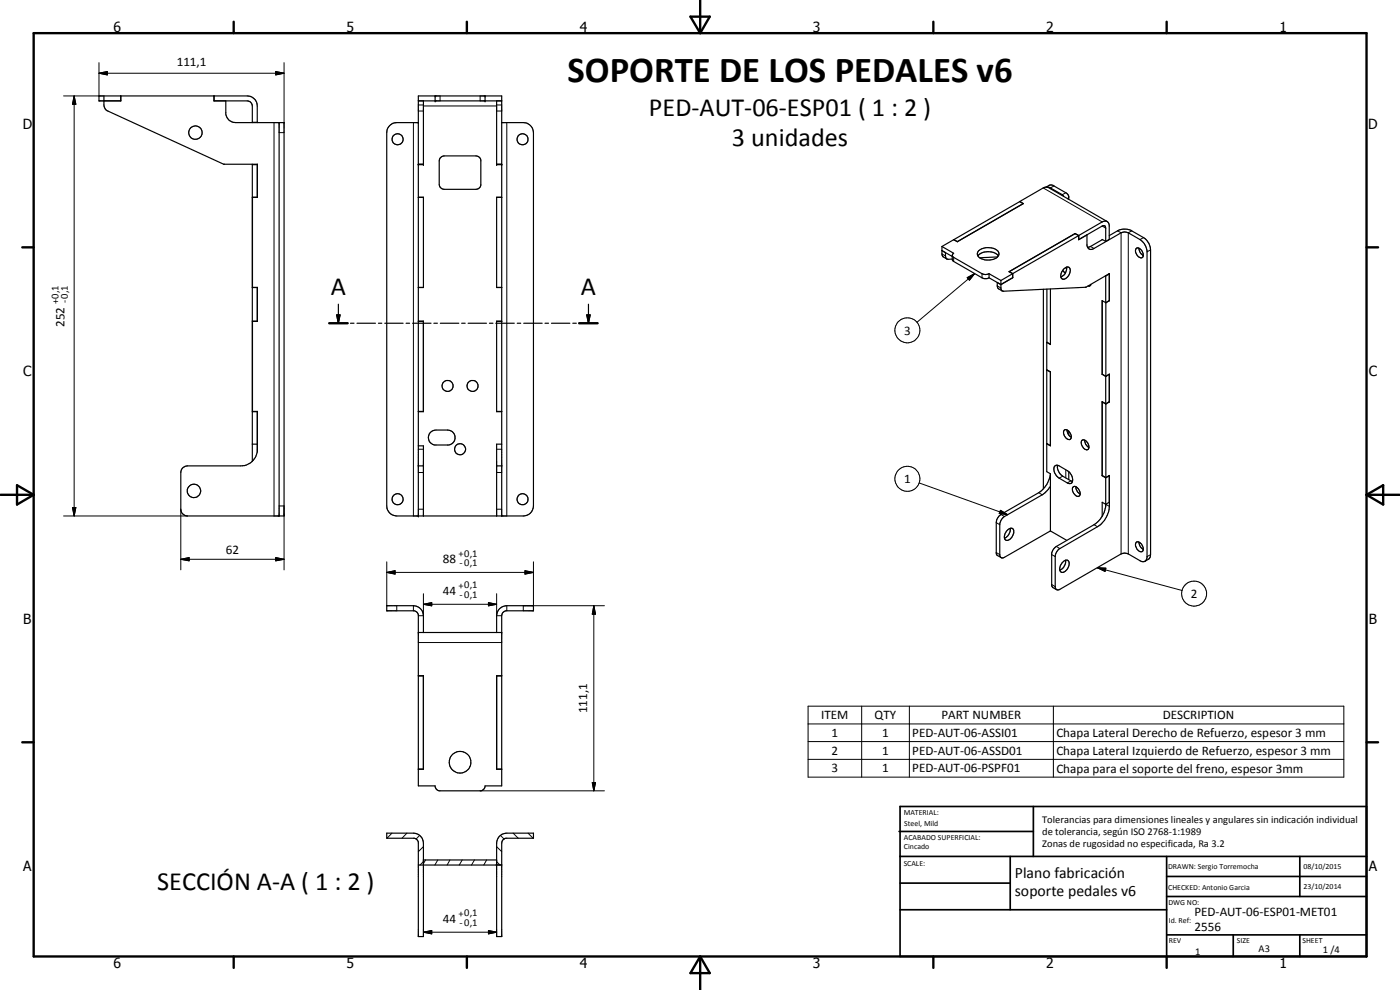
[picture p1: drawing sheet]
<svg xmlns="http://www.w3.org/2000/svg" width="420mm" height="297mm" viewBox="0 0 420 297" stroke-linecap="round" stroke-linejoin="round" font-family="sans-serif">
<g fill="none" stroke="#000" stroke-width=".35">
<path d="M31.2 28.8v3l.9 1.4 35 16.1h10.1v9.9h-1.5M36.2 28.8l.1 1.5h-6.6v-1.5h44.5a3 3 0 0 1 3 3v5M64.2 28.8v1.5h10a1.6 1.6 0 0 1 1.5 1.5v5M67.8 30.3v3.9a2.93 2.93 0 0 0 3 2.6h14.4v118h-29a2.09 2.09 0 0 1-1.9-2v-11a2 2 0 0 1 1.9-2h16.1a5 5 0 0 0 4.9-4.5v-11.9h-1.4v-27h1.4v-10.2h-1.4v-27M75.7 36.7h1.5M83.8 36.8v118M125.5 36.8h-6.4a3 3 0 0 0-3 3v112a3 3 0 0 0 3 3h37.9a3 3 0 0 0 3.1-3v-112a3 3 0 0 0-3.1-3h-6.4M125.5 30.3h25.1M127.1 30.3v19.1h-1.6M130.6 28.8v1.5M145.6 28.8v1.5M149 30.3v19.1h1.6"/>
<path d="M75.7 49.4h1.5M75.7 49.3v89.1M77.2 49.3v9.9M125.5 59.2h1.6v27.1h-1.6M125.5 49.3h1.6M132.1 47.5l.4-.5 .8-.2h9.5l.9 .2 .6 1v7.6l-.2 .5-.4 .5-.9 .2h-9.5l-.8-.2-.4-.5-.3-.8v-7zM149 49.3h1.6M150.6 59.2h-1.6v27.1h1.6M314 56.1l1-.6 1 .1 4.1 2.4 .6 1M314.1 56.1l1.1 .3 3.6 2 .4 .5M320.7 59l-.2 .7M320.7 59.1v.7"/>
<path d="M282.7 74l.1 2.6 .2 .4 1.2 .7M282.7 74l3.5 2-.4 .6M284.2 77.7h1.6M285.8 77l-3.1-1.8 1 .6 .1 1.5 .4 .4M285.8 76.6l.4 .6 8.5 4.9 1.1 .3 1-.3M285.8 76.6v1.3l.4 .5 8.5 5 .8 .2 1.3-.2M286.3 71.9l1 .6M286.3 71.9h.1M287.3 72.5l-1.1-.6-3.5 2.1M293.5 76.8a4.4 4.4 0 0 1 6.1 0M293.7 75.2a4.6 4.6 0 0 1 6 .4 1.7 1.7 0 0 1-1.6 2.2 4.4 4.4 0 0 1-4.7-1l-.1-.8zM299.4 77.1l-5.4 .2"/>
<path d="M306 60.5l1.1 .6-19.8 11.4M306 60.5l-19.7 11.4M306.1 60.5l7-4.1 1.3-.2 17.9 10.3M306.1 60.5h.1M322.7 70.1l-19.8 11.4M322.7 70.1l1 .6M322.7 70.1h.1M322.7 70.1l-19.9 11.4 1.1 .6M323.7 70.7l-19.8 11.4M323.7 71.9h.1M323.8 70.7l-.1 1.2 2.5-1.4v3.2a1.27 1.27 0 0 0 .8 1.1 1.27 1.27 0 0 0 1.3-.3l8.7-4.8 1.6 .1 3.5 2.1a4.7 4.7 0 0 1 2.1 3.3v92.1l-.6 1.1M323.8 71.9l7-4.1 .6-.1 .3 .2 .1 .6v3.9"/>
<path d="M330.8 71.9l1 .5M330.9 71.9l-3.6 2.1-.9 .2M332.3 66.5l.6 1v4.3l-1.1 .6M332.3 66.5h-1.3l-7.2 4.2M332.9 70.7l2.5-1.4a4.5 4.5 0 0 1 4.2 0l3.6 2a4.9 4.9 0 0 1 2.1 3.7v91.4l-.4 1.2-1.3 .8M341 74.5a1.79 1.79 0 0 1 1.8 .7 1.79 1.79 0 0 1 .2 1.9l-.2 .2a1.92 1.92 0 0 1-1.8-2.8zM341.8 74.5a2.54 2.54 0 0 0 1.3 2.2M75.7 86.3h1.5M75.7 96.4h1.5M77.2 86.2v10.2M98.8 97h5.5M101 94.5h1.1l-.6 2.5z"/>
<path d="M101.5 91.3v5.7M105.2 97h1M107.1 97h5.6M113.6 97h1M115.5 97h5.5M121.9 97h1M123.8 97h5.6M125.5 86.2h1.6M125.5 96.4h1.6v27.1h-1.6M125.5 96.4h1.6M130.2 97h1.1M132.2 97h5.5"/>
<path d="M138.5 97h1.1M140.5 97h5.5M146.9 97h1M148.8 97h5.5M149 86.2h1.6M149 96.4h1.6M150.6 96.4h-1.6v27.1h1.6M155.2 97h1.1M157.2 97h5.5M163.6 97h1M165.5 97h5.5M171.9 97h1.1"/>
<path d="M173.8 97h5.6M176.1 94.5h1l-.5 2.5zM176.6 91.3v5.7M296.8 82.1l3.6 2.1M296.8 83.4l3.6 2M296.8 82.1v1.3M300.4 85.4l-1.1-.6 .2 1.6 1.3 .9M300.4 84.2v2.5l.4 .6M300.8 87.3l25.1-1.1 7-4.1v8.1M302.9 81.5h.1M302.9 81.5l1 .6M303.9 83.3h.1"/>
<path d="M303.9 82.1l-3.5 2.1M303.9 82.1v1.3l-3.5 2M303.9 83.3l-3.5 2.1M303.9 82.1v1.2M313.1 86.8v59.9M314.2 86.7v16l1 .6M315.2 86.7v16.7l-1.1-.7M318.9 81.1l.8 .8M319.2 80.7a1.15 1.15 0 0 1 1.9-.2 2.53 2.53 0 0 1-2.3 3.2 1.81 1.81 0 0 1 .3-2.7zM319.9 80.3l.2 .4M320.1 80.7a2.76 2.76 0 0 1-1.7 2.4M320.1 80.1v.6"/>
<path d="M327.4 85.3l-.3 .5h-.6M331.8 82.8h.1M331.8 90.8l-1-.6v22.1M331.8 82.8l.1 60.5M332.8 82.2h.1M332.9 90.2h.1M332.9 90.2l-1.1 .6M332.9 82.2v8M332.9 82.2l-1.1 .6M314.1 102.7v8.3l1.1 .5v22.3l-1-.7M314.1 111v30.5l1.1 .7v17.1M314.1 111l1.1 .6"/>
<path d="M314.2 111h-.1M314.2 102.7h-.1M330.8 112.3l1.1 .6M330.8 112.3l1 .6M330.8 112.3h.1M331.8 112.9l1.1-.6v8.3M332.9 112.3v8.2l-1.1 .7M75.7 133.3h1.5M75.7 123.5h1.5M77.2 123.4v12.1M125.5 133.8h1.6v21M125.5 139.8h1.6"/>
<path d="M125.5 123.4h1.6M129 130l.5-.5 1-.4 3.8-.1a2.26 2.26 0 0 1 2.3 2.1 2.26 2.26 0 0 1-1.9 2.4h-4.2a2.26 2.26 0 0 1-1.5-3.5zM149 139.8h1.6M149 123.4h1.6M150.6 133.3h-1.6v21.5M314.1 133.1l1.1 .6M316.6 139.8l.5-.2 .5 .1 2.7 1.5a2.73 2.73 0 0 1 1.2 3.8h-.9l-2.7-1.5a2.92 2.92 0 0 1-1.3-3.7zM317.4 139.6a3.5 3.5 0 0 0 1.5 3.3l2.9 1.5M319.4 129.1a1.66 1.66 0 0 1 2.1 1.8l-.1 .7a1.22 1.22 0 0 1-1.9-.7l-.3-.9zM320.2 129l.4 1.3 .9 .9M320.7 129.3v1.2M324.7 132.2a1.56 1.56 0 0 1 2.1 1.5 .88 .88 0 0 1-.5 1.3 .88 .88 0 0 1-1.1-.6 1.95 1.95 0 0 1-.5-2.2z"/>
<path d="M325.5 132.1a2.43 2.43 0 0 0 1.3 2.1M330.9 120.6l1 .6M331.8 121.2l-1-.7v22.2M332.9 120.6h.1M332.9 120.6l-1 .6M125.5 154.8v-126h25.1v126M302.1 159.3a1.18 1.18 0 0 1 1-.8 1.18 1.18 0 0 1 1.1 .6 2.58 2.58 0 0 1-2.3 3 2.01 2.01 0 0 1 .2-2.8zM303.2 158.5a2.86 2.86 0 0 1-1.8 3M315.2 145.9l-2 2.3-11.8 6.8-.8 .9-.6 1.2 .1 9.8 .5 .5 .8-.2 13.8-7.9M315.2 142.3a7.9 7.9 0 0 1-3.5 5.5l-11.3 6.5-.9 1-.5 1.5v9.2l.2 .6 1.3 .7M315.2 159.3l5 2.8M320.7 141.5v2.4"/>
<path d="M322.9 146a2.34 2.34 0 0 0 1.3 2.3M322.9 146l-.4-.1a1.24 1.24 0 0 0-.8 1.1 1.24 1.24 0 0 0 .6 1.1 .97 .97 0 0 0 .9 .8 .97 .97 0 0 0 1-.6M322.9 146a2.64 2.64 0 0 1 1.3 2.3M330.8 142.7l1.1 .6M330.8 142.7l1 .7M330.9 142.7h-.1M331.8 151.3l-1-.6v4.2M331.8 143.4v8.5M331.9 143.3l1-.6v9.2a7.6 7.6 0 0 1-1.4 4.2l-1 1.1-1.1 .8-11.3 6.6a3.3 3.3 0 0 0-1.4 2.2v9.5a.86 .86 0 0 0 1.4 .5l18.9-10.8 1.6 .2 3.8 2.2h1.2M331.9 151.3a7.8 7.8 0 0 1-3.6 6.1l-11.3 6.6-1.1 1.1-.3 1v9.5l.4 .7 1.1 .6M332.8 142.7h.1M332.9 142.7v8l-1.1 .6"/>
<path d="M332.9 142.7l-1.1 .7M318.7 168.9a1.21 1.21 0 0 1 2-.5 2.54 2.54 0 0 1-2.2 3.3 1.95 1.95 0 0 1 .2-2.8zM319.8 168.1a2.92 2.92 0 0 1-1.7 3M341 162.7a1.55 1.55 0 0 1 2 1.4l.1 .8a.88 .88 0 0 1-.8 .7 .88 .88 0 0 1-.9-.6l-.6-1.1zM341.8 162.7a2.54 2.54 0 0 0 1.3 2.1M125.5 189.8h25.1M127.1 189.8v-5.1a3 3 0 0 0-3-3h-8v1.6h8.3l.7 .4 .4 .7v51.4h5.1l.4 1.1 .8 .4h12.5l1-.7 .3-.8h5v-51.4l.2-.5 1-.6h8.3v-1.6h-8a3 3 0 0 0-3.1 3v5.1M125.5 202.7h1.6v28.1h-1.6M125.5 202.8h1.6M149 202.8h1.6M150.6 202.7h-1.6v28.1h1.6M116.1 250h8a3 3 0 0 1 3 3v28h-1.6v-28.6l-1.1-.9h-8.3z"/>
<path d="M127.1 258h21.9M149.9 250.9l.7-.5 1.5-.4h8v1.5h-8.3l-1.1 .9-.1 28.6h-1.6v-28l.3-1.2zM150.6 259.5h-25.1"/>
<circle cx="58.7" cy="39.8" r="2.01"/>
<circle cx="119.3" cy="41.8" r="1.65"/>
<circle cx="156.8" cy="41.8" r="1.67"/>
<circle cx="134.3" cy="115.8" r="1.65"/>
<circle cx="141.8" cy="115.8" r="1.66"/>
<circle cx="138.1" cy="134.8" r="1.65"/>
<circle cx="58.2" cy="147.3" r="2.02"/>
<circle cx="119.3" cy="149.8" r="1.66"/>
<circle cx="156.8" cy="149.8" r="1.64"/>
<circle cx="138.1" cy="228.7" r="3.3"/>
</g>
<g fill="none" stroke="#000" stroke-width=".3">
<path d="M29.7 18.8v10h-10.6M85.2 18.8v18M22.3 28.8l.5 2.5h-1.1zM22.3 28.8v126M29.7 22l2.5-.5v1zM29.7 22h55.5M82.2 36.8v118M82.8 21.5l2.4 .5-2.4 .5zM83.8 39.8h1.4M124.1 36.8v118M125.5 33.3h1.6M125.5 31.5h1.6"/>
<path d="M127.1 31.8h21.9M132.1 28.8v1.5M144.1 28.8v1.5M149 33.3h1.6M149 31.5h1.6M152.1 36.8v118M125.5 49.3h1.6M149 49.3h1.6M313.1 56.4l17.7 10.2M316.3 55.8l-1.1 .6M319.9 57.8l-1.1 .6v.3M282.7 76.2l1 .6"/>
<path d="M286.2 77.2v1.2M327.3 74l1 .5M330.8 67.8l1 .7M335.4 69.3l1.1 .5v96.4M339.6 69.3l-1 .5v96.4M343.2 71.3l-1.1 .6M345.3 75l-1.1 .6M290.3 83.3l2.2-1.2-1.6 2zM292.5 82.1l-17.3 14.6M294.7 82.1v1.3M299.3 85.8l1.1 .6M319.8 81.7l-.2 .1"/>
<path d="M125.5 134.8h1.6M149 134.8h1.6M19.1 154.8h37.1M21.7 152.3h1.1l-.5 2.5zM54.3 152.8v18.2M83.8 151.8h1.4v19.2M125.5 141.8h1.6M125.5 152.8h1.6M149 141.8h1.6M149 152.8h1.6M275.9 144.9l26.5 9.5M299 156.8l1 .6"/>
<path d="M300.3 153.1l2.1 1.3-2.5-.3zM300.4 154.3l1 .7M311.7 147.8l1.1 .7M318.9 142.9l-1 .6M319.9 140.9v2.5M321.4 144.3l-1.1 .6M328.3 157.4l1.1 .6M331.9 151.3l1 .6M54.3 167.8l2.5-.5v1zM54.3 167.8h30.9M82.8 167.3l2.4 .5-2.4 .5zM116.1 171.7l2.5-.5v1.1z"/>
<path d="M116.1 171.7h44M116.1 168.6v13.1M127.1 178.1v6.6h-1.6M149 178.1v6.6h1.6M157.6 171.2l2.5 .5-2.5 .6zM160.1 168.6v13.1M299 165.8l1 .6M315.6 166.4l1.1 .6M315.6 175.4l1.1 .6M317 164l1.1 .6M329.3 170.3l2.6 .2-.3 .9zM329.3 170.3l25.4 6.9"/>
<path d="M345.3 166.4l-1.1 .6M119.1 181.7v1.6M124.1 181.7v1.6M125.5 192.8h25.1M127.1 181.3l2.5-.5v1zM127.1 181.3h21.9M146.6 180.8l2.4 .5-2.4 .5zM152.1 181.7v1.6M178.2 181.7l.5 2.6h-1zM178.2 181.7v55.6M181.4 181.7h-24.4v1.6M242.5 211.9h160.8v21.3h-160.8z"/>
<path d="M242.5 217.2h160.8M258.6 211.9v21.3M272.9 211.9v21.3M316.1 211.9v21.3M144.1 237.3h37.3M177.7 234.8h1l-.5 2.5zM242.5 222.5h160.8M242.5 227.8h160.8M117.6 250l-1.4 1.5M122.1 250l-1.5 1.5M125.9 250.7l-1 1.1M127.1 258.5l-1 1"/>
<path d="M127.1 254l-1.6 1.5M127.7 258l-.6 1.1M131.4 258l-.9 1.5M135 258l-.8 1.5M138.7 258l-.9 1.5M142.4 258l-.9 1.5M146 258l-.8 1.5M149 258.5l1 1M149 254l1.6 1.5M149 259.1l-.2 .4M150.2 250.7l1.1 1.1M154 250l1.5 1.5"/>
<path d="M158.5 250l1.5 1.5M127.1 279.7l2.5-.5v1zM127.1 279.7h21.9M146.6 279.2l2.4 .5-2.4 .5z"/>
<circle cx="272.3" cy="99.1" r="3.8"/>
<circle cx="272.3" cy="143.7" r="3.8"/>
<circle cx="358.4" cy="178.1" r="3.7"/>
</g>
<g fill="#000">
<circle cx="125.5" cy="36.8" r=".18"/>
<circle cx="130.6" cy="28.8" r=".18"/>
<circle cx="130.6" cy="30.3" r=".18"/>
<circle cx="145.6" cy="30.3" r=".18"/>
<circle cx="145.6" cy="28.8" r=".18"/>
<circle cx="125.5" cy="49.3" r=".18"/>
<circle cx="127.1" cy="49.3" r=".18"/>
<circle cx="149" cy="49.3" r=".18"/>
<circle cx="150.6" cy="49.3" r=".18"/>
<circle cx="125.5" cy="154.8" r=".18"/>
</g>
<g fill="none" stroke="#000" stroke-width=".71">
<path d="M10.1 9.9h400v277.1h-400zM70.1 6.5v3.4M140.1 6.5v3.4M207.2 5h5.8l-2.9 4.9zM210.1 0v9.9M280.1 6.5v3.4M350.1 6.5v3.4M6.7 74.2h3.4M410.1 74.2h3.5M98.8 97h5.5M173.8 97h5.6M.1 148.5h10"/>
<path d="M5.1 145.6l5 2.9-5 2.9zM410.1 148.5h10M410.1 148.5l5-2.9v5.8zM6.7 222.7h3.4M410.1 222.7h3.5M70.1 287v3.4M140.1 287v3.4M210.1 287v10M210.1 287l2.9 5h-5.8zM280.1 287v3.4M350.1 287v3.4"/>
</g>
<g fill="none" stroke="#000" stroke-width=".51">
<path d="M269.8 249.5h40.3M270.1 242h140v45h-140zM270.1 257h140M303.2 257v16M310.1 242v15M350.1 257v30M390.1 257v12M270.1 265h33.1M270.1 273h80M350.1 269h60M350.1 263h60M350.1 280.5h60"/>
<path d="M370.1 280.5v6.5M390.1 280.5v6.5"/>
</g>
<g fill="#000">
<path d="M22.3 28.8l.5 2.5h-1.1zM29.7 22l2.5-.5v1zM82.8 21.5l2.4 .5-2.4 .5zM101 94.5h1.1l-.6 2.5zM176.1 94.5h1l-.5 2.5zM290.3 83.3l2.2-1.2-1.6 2zM21.7 152.3h1.1l-.5 2.5zM300.3 153.1l2.1 1.3-2.5-.3zM54.3 167.8l2.5-.5v1zM82.8 167.3l2.4 .5-2.4 .5zM116.1 171.7l2.5-.5v1.1zM157.6 171.2l2.5 .5-2.5 .6z"/>
<path d="M329.3 170.3l2.6 .2-.3 .9zM127.1 181.3l2.5-.5v1zM146.6 180.8l2.4 .5-2.4 .5zM178.2 181.7l.5 2.6h-1zM177.7 234.8h1l-.5 2.5zM127.1 279.7l2.5-.5v1zM146.6 279.2l2.4 .5-2.4 .5z"/>
</g>
<text font-size="11" x="170.3" y="24.7">SOPORTE DE LOS PEDALES v6</text>
<g font-size="7.9">
<text x="194.8" y="34.7">PED-AUT-06-ESP01 ( 1 : 2 )</text>
<text x="219.7" y="43.7">3 unidades</text>
<text x="99.3" y="88.5">A</text>
<text x="174.4" y="88.5">A</text>
<text x="47.2" y="267.1">SECCIÓN A-A ( 1 : 2 )</text>
</g>
<g font-size="4.7">
<text x="304.6" y="263.5">Plano fabricación</text>
<text x="304.6" y="268.9">soporte pedales v6</text>
</g>
<g font-size="4.2">
<text x="34" y="9.6">6</text>
<text x="104" y="9.6">5</text>
<text x="174" y="9.6">4</text>
<text x="244" y="9.6">3</text>
<text x="314" y="9.6">2</text>
<text x="384" y="9.6">1</text>
<text x="6.8" y="38.7">D</text>
<text x="410.6" y="38.7">D</text>
<text x="7" y="112.9">C</text>
<text x="410.8" y="112.9">C</text>
<text x="7" y="187.1">B</text>
<text x="410.8" y="187.1">B</text>
<text x="7" y="261.4">A</text>
<text x="410.8" y="261.4">A</text>
<text x="34" y="290.4">6</text>
<text x="104" y="290.4">5</text>
<text x="174" y="290.4">4</text>
<text x="244" y="290.4">3</text>
<text x="314" y="290.4">2</text>
<text x="384" y="290.4">1</text>
</g>
<g font-size="3.9">
<text x="53" y="19.9">111,1</text>
<text x="19.4" y="98" transform="rotate(-90 19.4 98)">252</text>
<text x="271.3" y="100.4">3</text>
<text x="271.3" y="144.9">1</text>
<text x="67.8" y="166.2">62</text>
<text x="132.9" y="168.9">88</text>
<text x="132.9" y="178.4">44</text>
<text x="357.4" y="179.4">2</text>
<text x="176.2" y="214" transform="rotate(-90 176.2 214)">111,1</text>
<text x="246.5" y="215.8">ITEM</text>
<text x="262.5" y="215.8">QTY</text>
<text x="282.6" y="215.8">PART NUMBER</text>
<text x="349" y="215.8">DESCRIPTION</text>
<text x="249.5" y="221.1">1</text>
<text x="264.8" y="221.1">1</text>
<text x="273.8" y="221.1">PED-AUT-06-ASSI01</text>
<text x="317" y="221.2">Chapa Lateral Derecho de Refuerzo, espesor 3 mm</text>
<text x="249.5" y="226.4">2</text>
<text x="264.8" y="226.4">1</text>
<text x="273.8" y="226.4">PED-AUT-06-ASSD01</text>
<text x="317" y="226.5">Chapa Lateral Izquierdo de Refuerzo, espesor 3 mm</text>
<text x="249.5" y="231.8">3</text>
<text x="264.8" y="231.8">1</text>
<text x="273.8" y="231.8">PED-AUT-06-PSPF01</text>
<text x="317" y="231.8">Chapa para el soporte del freno, espesor 3mm</text>
<text x="358.5" y="275">PED-AUT-06-ESP01-MET01</text>
<text x="132.9" y="276.8">44</text>
<text x="358.5" y="279.4">2556</text>
</g>
<g font-size="3.1">
<text x="17.6" y="91.4" transform="rotate(-90 17.6 91.4)">+0,1</text>
<text x="20.3" y="91.1" transform="rotate(-90 20.3 91.1)">-0,1</text>
<text x="137.6" y="167.1">+0,1</text>
<text x="137.9" y="169.8">-0,1</text>
<text x="137.6" y="176.7">+0,1</text>
<text x="137.9" y="179.3">-0,1</text>
<text x="312.7" y="246.8">Tolerancias para dimensiones lineales y angulares sin indicación individual</text>
<text x="312.7" y="250.4">de tolerancia, según ISO 2768-1:1989</text>
<text x="312.7" y="254">Zonas de rugosidad no especificada, Ra 3.2</text>
<text x="137.6" y="275.1">+0,1</text>
<text x="137.9" y="277.7">-0,1</text>
<text x="358.7" y="286.5">1</text>
<text x="377.7" y="285.6">A3</text>
<text x="397" y="285.9">1 /4</text>
</g>
<g font-size="2.4">
<text x="271.2" y="244.4">MATERIAL:</text>
<text x="271.3" y="252">ACABADO SUPERFICIAL:</text>
<text x="271.4" y="247.9">Steel, Mild</text>
<text x="271.3" y="254.6">Cincado</text>
<text x="271.2" y="259.7">SCALE:</text>
<text x="350.6" y="260.8">DRAWN: Sergio Torremocha</text>
<text x="391.2" y="260.6">08/10/2015</text>
<text x="350.6" y="267">CHECKED: Antonio Garcia</text>
<text x="391.2" y="266.7">23/10/2014</text>
<text x="350.6" y="271.4">DWG NO:</text>
<text x="350.8" y="276.9">Id. Ref:</text>
<text x="350.8" y="282.8">REV</text>
<text x="371.2" y="282.9">SIZE</text>
<text x="390.9" y="282.9">SHEET</text>
</g>
</svg>
